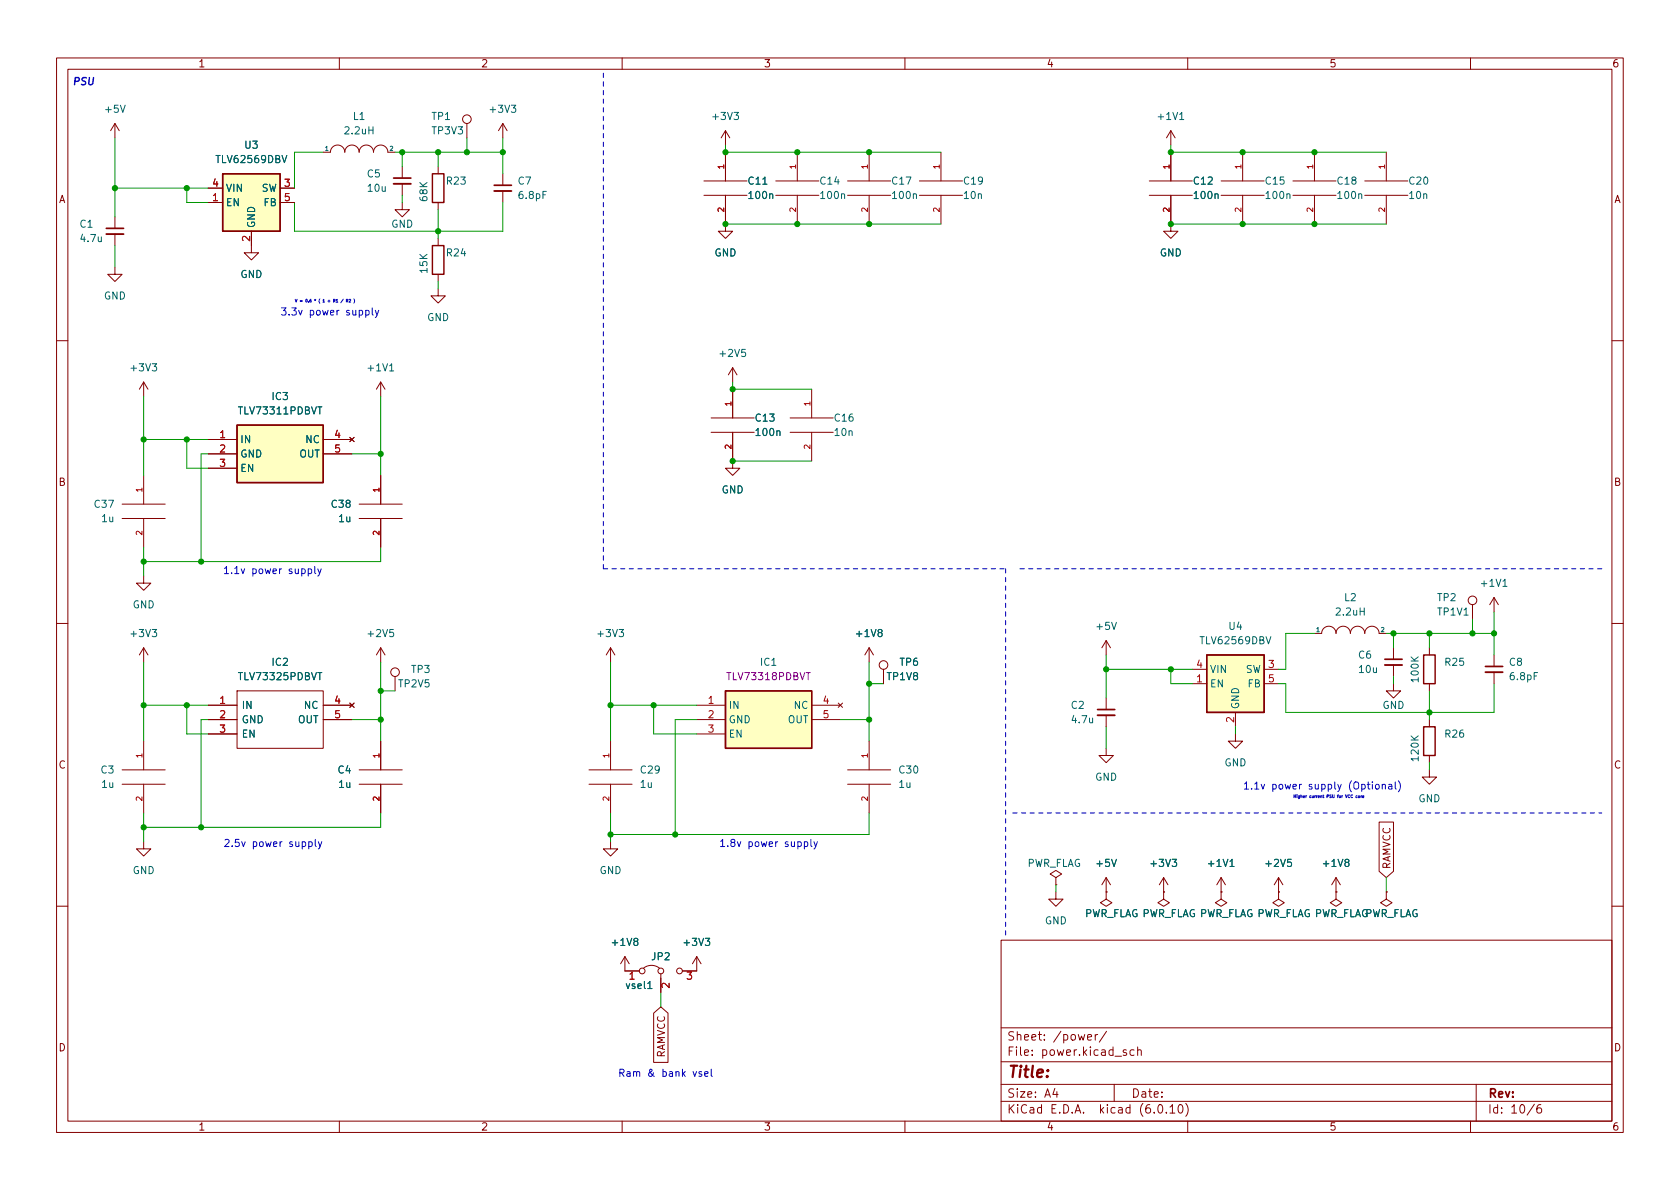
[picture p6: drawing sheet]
<svg xmlns="http://www.w3.org/2000/svg" width="297mm" height="210mm" viewBox="0 0 297 210" stroke-linecap="round" stroke-linejoin="round" font-family="sans-serif">
<g fill="none" stroke="#840000" stroke-width=".18">
<path d="M10 10.2h277v190.1h-277zM12 12.2h273v186.1h-273zM60 10.2v2M110 10.2v2M160 10.2v2M210 10.2v2M260 10.2v2M20.3 21.8v2.6M20.3 38.3v2.1M20.3 21.8l-.7 1.3M20.3 21.8l.8 1.3M36.8 35.8h2.6"/>
<path d="M36.8 33.3h2.6M49.5 35.8h2.6M49.5 33.3h2.6M57.1 26.9h1.3a1.27 1.27 0 0 1 1.3-1.3 1.27 1.27 0 0 1 1.3 1.3 1.27 1.27 0 0 1 1.2-1.3 1.27 1.27 0 0 1 1.3 1.3 1.27 1.27 0 0 1 1.3-1.3 1.27 1.27 0 0 1 1.2 1.3 1.27 1.27 0 0 1 1.3-1.3 1.27 1.27 0 0 1 1.3 1.3h1.2M71.1 35.8v1.3h1.3l-1.3 1.2-1.3-1.2h1.3M71.1 29.5v2M71.1 32.5v2M77.5 29.5v1.2M77.5 35.8v1.3M82.5 21.8v2.6M88.9 21.8l-.8 1.3M88.9 21.8v2.6"/>
<path d="M88.9 30.7v2.1M88.9 33.8v2M88.9 21.8l.8 1.3M124.5 34.5h7.6M124.5 32h7.6M128.3 34.5v6.4h1.2l-1.2 1.3-1.3-1.3h1.3M128.3 23.1v2.5M128.3 26.9v5.1M128.3 23.1l-.8 1.3M128.3 23.1l.7 1.3M137.2 34.5h7.6M137.2 32h7.6"/>
<path d="M141 26.9v5.1M141 34.5v5.1M149.9 34.5h7.6M149.9 32h7.6M153.7 26.9v5.1M153.7 34.5v5.1M162.6 34.5h7.6M162.6 32h7.6M166.4 26.9v5.1M166.4 34.5v5.1M203.2 34.5h7.6M203.2 32h7.6"/>
<path d="M207 34.5v6.4h1.3l-1.3 1.3-1.3-1.3h1.3M207 23.1v2.5M207 26.9v5.1M207 23.1l-.8 1.3M207 23.1l.8 1.3M215.9 34.5h7.6M215.9 32h7.6M219.7 26.9v5.1M219.7 34.5v5.1M228.6 34.5h7.6M228.6 32h7.6M232.4 26.9v5.1"/>
<path d="M232.4 34.5v5.1M241.3 34.5h7.6M241.3 32h7.6M245.1 26.9v5.1M245.1 34.5v5.1M20.3 47.2v1.3h1.3l-1.3 1.3-1.3-1.3h1.3M20.3 41.4v2M44.4 40.9v3.8h1.3l-1.3 1.3-1.2-1.3h1.2M77.5 51v1.3h1.2l-1.2 1.3-1.3-1.3h1.3M77.5 42.2v1.2M77.5 48.5v1.3M10 60.2h2"/>
<path d="M25.4 67.6v2.5M25.4 67.6l-.8 1.2M25.4 67.6l.8 1.2M36.8 77.7h5.1M57.1 77.7h5.1M61.8 77.3l.8 .8M62.6 77.3l-.8 .8M67.3 67.6v2.5M67.3 67.6l-.8 1.2M67.3 67.6l.8 1.2M125.7 76.4h7.6M125.7 73.9h7.6"/>
<path d="M129.5 76.4v6.4h1.3l-1.3 1.3-1.2-1.3h1.2M129.5 65v2.6M129.5 68.8v5.1M129.5 65l-.7 1.3M129.5 65l.8 1.3M139.7 76.4h7.6M139.7 73.9h7.6M143.5 68.8v5.1M143.5 76.4v5.1M285 60.2h2M21.6 91.7h7.6M21.6 89.1h7.6"/>
<path d="M25.4 84.1v5M25.4 91.7v5.1M36.8 80.3h5.1M36.8 82.8h5.1M57.1 80.3h5.1M63.5 91.7h7.6M63.5 89.1h7.6M67.3 84.1v5M67.3 91.7v5.1M10 110.2h2M25.4 101.8v1.3h1.3l-1.3 1.3-1.3-1.3h1.3M25.4 114.5v2.6"/>
<path d="M25.4 114.5l-.8 1.3M25.4 114.5l.8 1.3M67.3 114.5v2.6M67.3 114.5l-.8 1.3M67.3 114.5l.8 1.3M69.8 119.6v2.6M107.9 114.5l-.7 1.3M107.9 114.5v2.6M107.9 114.5l.8 1.3M153.7 114.5v2.6M153.7 114.5l-.8 1.3M153.7 114.5l.7 1.3"/>
<path d="M156.2 118.4v2.5M195.6 113.3v2.5M195.6 113.3l-.8 1.2M195.6 113.3l.7 1.2M210.8 118.4h2.6M223.5 118.4h2.6M232.4 112h1.3a1.27 1.27 0 0 1 1.2-1.3 1.27 1.27 0 0 1 1.3 1.3 1.27 1.27 0 0 1 1.3-1.3 1.27 1.27 0 0 1 1.3 1.3 1.27 1.27 0 0 1 1.2-1.3 1.27 1.27 0 0 1 1.3 1.3 1.27 1.27 0 0 1 1.3-1.3 1.27 1.27 0 0 1 1.2 1.3h1.3M246.4 114.5v2.1M246.4 117.6v2M252.7 114.5v1.3M260.3 106.9v2.6M264.2 105.7l-.8 1.2"/>
<path d="M264.2 105.7v2.5M264.2 115.8v2.1M264.2 118.9v2M264.2 105.7l.7 1.2M285 110.2h2M21.6 138.7h7.6M21.6 136.1h7.6M25.4 131.1v5M25.4 138.7v5.1M36.8 124.7h5.1M36.8 127.2h5.1M36.8 129.8h5.1"/>
<path d="M41.9 122.2h15.2v10.1h-15.2zM57.1 124.7h5.1M57.1 127.2h5.1M61.8 124.3l.8 .8M62.6 124.3l-.8 .8M63.5 138.7h7.6M63.5 136.1h7.6M67.3 131.1v5M67.3 138.7v5.1M104.1 138.7h7.7M104.1 136.1h7.7M107.9 131.1v5"/>
<path d="M107.9 138.7v5.1M123.2 124.7h5.1M123.2 127.2h5.1M123.2 129.8h5.1M143.5 124.7h5.1M143.5 127.2h5.1M148.2 124.3l.8 .8M149 124.3l-.8 .8M149.9 138.7h7.6M149.9 136.1h7.6M153.7 131.1v5M153.7 138.7v5.1"/>
<path d="M195.6 132.3v1.3h1.2l-1.2 1.3-1.3-1.3h1.3M195.6 123.4v2.1M195.6 126.5v2M210.8 120.9h2.6M218.4 129.8v1.3h1.3l-1.3 1.2-1.2-1.2h1.2M218.4 126v2.5M223.5 120.9h2.6M246.4 120.9v1.3h1.2l-1.2 1.2-1.3-1.2h1.3M252.7 136.1v1.3h1.3l-1.3 1.3-1.2-1.3h1.2M252.7 120.9v1.3M252.7 127.2v1.3M252.7 133.6v1.3"/>
<path d="M25.4 148.8v1.3h1.3l-1.3 1.3-1.3-1.3h1.3M107.9 148.8v1.3h1.3l-1.3 1.3-1.2-1.3h1.2M186.7 157.7v1.3h1.3l-1.3 1.3-1.3-1.3h1.3M186.7 155.2l1-.6-1-.7-1 .7 1 .6v1.3M186.7 156.5h.1M195.6 157.7v1.3l1 .6-1 .7-1-.7 1-.6M195.6 157.7h.1M195.6 155.2v2.5M195.6 155.2l-.8 1.3M195.6 155.2l.7 1.3M205.7 157.7v1.3l1.1 .6-1.1 .7-1-.7 1-.6M205.7 157.7h.1"/>
<path d="M205.7 155.2l-.7 1.3M205.7 155.2v2.5M205.7 155.2l.8 1.3M215.9 157.7v1.3l1 .6-1 .7-1-.7 1-.6M215.9 157.7h.1M215.9 155.2l-.8 1.3M215.9 155.2v2.5M215.9 155.2l.8 1.3M226.1 157.7v1.3l1 .6-1 .7-1.1-.7 1.1-.6M226.1 157.7h.1M226.1 155.2l-.8 1.3M226.1 155.2v2.5"/>
<path d="M226.1 155.2l.7 1.3M236.2 157.7v1.3l1 .6-1 .7-1-.7 1-.6M236.2 157.7h.1M236.2 155.2l-.7 1.3M236.2 155.2v2.5M236.2 155.2l.8 1.3M243.8 145.4h2.6v8.7l-1.3 1.1-1.3-1.1zM245.1 157.7v1.3l1 .6-1 .7-1-.7 1-.6M245.1 157.7h.1M10 160.2h2M110.5 169.2v2.5h2.5M110.5 169.2l-.8 1.2"/>
<path d="M110.5 169.2l.8 1.2M113.8 171.2a2.26 2.26 0 0 1 2.8 0M115.6 179.2l1.2-1.2 1.3 1.2v8.7h-2.5zM116.8 172.2v3.3M123.2 169.2v2.5h-2.6M123.2 169.2l-.8 1.2M123.2 169.2l.8 1.2M177 166.3h108v32h-108zM285 160.2h2M60 198.3v2M110 198.3v2M160 198.3v2"/>
<path d="M177 194.8h108M177 191.8h108M177 187.8h108M177 181.8h108M186.5 192.5l-.4 1h1M186.9 193v1M192.3 183.4l.7-.1-.1-.3-.4-.1-.2 .2 .1 .8h.5M193.6 182.9v1M194.1 182.9l-.3 .1-.2 .2M195.6 182.4l-1.2 1.9M197 191.8v3M199.1 185.7l-.3-.1-.2 .2v.3l.5 .1v.4h-.5"/>
<path d="M200.5 185.7l-.4-.1-.3 .3v.4l.1 .3h.6M201.1 185.8l.3-.2 .3 .1 .1 .9M201.1 185.1v1.5M204.9 195.4l.2-.1a.81 .81 0 0 1 .6 .7 .81 .81 0 0 1-.3 .8h-.2a.81 .81 0 0 1-.6-.6 .81 .81 0 0 1 .3-.8zM206.2 196.7v.1M206.9 195.8l.4-.5v1.5M206.9 196.8h.8M208.5 195.4l.1-.1a.81 .81 0 0 1 .6 .7 .81 .81 0 0 1-.3 .8h-.1a.81 .81 0 0 1-.6-.6 .81 .81 0 0 1 .3-.8zM209.6 195.1a1.72 1.72 0 0 1 0 2.3M210 198.3v2M260 198.3v2M261 191.8v6.5"/>
<path d="M271.3 195.3l-1.3 1.9M272.4 195.3a.59 .59 0 0 0-.7 .7v.5l.2 .3h.4l.2-.1 .1-.5-.2-.2-.4-.1-.3 .3"/>
<circle cx="82.5" cy="21.1" r=".76"/>
<circle cx="69.8" cy="118.9" r=".76"/>
<circle cx="156.2" cy="117.6" r=".76"/>
<circle cx="260.4" cy="106.2" r=".76"/>
<circle cx="113.5" cy="171.7" r=".51"/>
<circle cx="116.8" cy="171.7" r=".51"/>
<circle cx="120.1" cy="171.7" r=".51"/>
</g>
<path d="M69.6 32.5h3M87.4 33.8h3M18.8 41.4h3M244.9 117.6h3M262.6 118.9h3.1M194.1 126.5h3" fill="none" stroke="#840000" stroke-width=".33"/>
<path d="M69.6 31.5h3M87.4 32.8h3M18.8 40.4h3M244.9 116.6h3M262.6 117.9h3.1M194.1 125.5h3" fill="none" stroke="#840000" stroke-width=".3"/>
<path d="M114.5 174.8h.8" fill="none" stroke="#006464" stroke-width=".18"/>
<path d="M39.4 30.7h10.1v10.2h-10.1zM76.5 30.7h2v5.1h-2zM76.5 43.4h2v5.1h-2zM41.9 75.2h15.2v10.1h-15.2zM213.4 115.8h10.1v10.2h-10.1zM251.7 115.8h2v5.1h-2zM128.3 122.2h15.2v10.1h-15.2zM251.7 128.5h2v5.1h-2z" fill="none" stroke="#840000" stroke-width=".25"/>
<g fill="#ffffc2" stroke="#ffffc2" stroke-width=".18">
<path d="M39.4 30.7h10.1v10.2h-10.1z"/>
<path d="M213.4 115.8h10.1v10.2h-10.1z"/>
<path d="M41.9 75.2h15.2v10.1h-15.2z"/>
<path d="M128.3 122.2h15.2v10.1h-15.2z"/>
</g>
<g fill="none" stroke="#0000c2" stroke-width=".18">
<path d="M59.5 53.1l.1-.2v.5M59.5 53.4h.2M60.7 52.9l-.4 .6M61.2 53.2h.3v-.2l-.3-.1v.5M61.4 53.2l.1 .2M61.7 53l.2-.1 .1 .2-.3 .3h.3M62.6 52.9l.1 .3-.1 .4M64.7 54.9h.3l.3 .2-.2 .6h-.4M64.7 54.9v1.2M65.8 54.4v1.1l.2 .2M66.4 54.9l.3 .8M67 54.9l-.5 1.1-.1 .1"/>
<path d="M54.5 100.7l.4-.1 .2 .2-.1 .6h-.5M54.5 100.6v1.3M55.7 100.2v1.1l.1 .1M56.2 100.6l.3 .8M56.8 100.6l-.4 1.1-.2 .2M243.3 138.8l.3-.1 .3 .2v.4l-.3 .2h-.3l-.1-.2zM244.4 138.8l.2-.1 .3 .1v.7M244.4 138.7v.8M245.5 138.8h.5l.1 .7M246.1 139l-.4 .1-.2 .1 .2 .3h.4M246.7 138.3v1.1l.2 .1M247.2 138.1a1.46 1.46 0 0 1 0 1.9"/>
<path d="M39.8 148.5l.5-.1 .2 .4-.8 .9h.8M41 149.6v.1M56.9 148.9l-.4 1.1-.2 .1M127.4 148.8l.4-.4v1.3M127.4 149.7h.7M128.7 149.6v.1M144.5 148.9l-.4 1.1-.2 .1M239.2 140.6a.22 .22 0 0 0-.4 .2 .22 .22 0 0 0 .4 .2M240 140.7l-.3 .1 .1 .2h.2M240.2 140.7l.2 .1-.1 .3-.1-.1zM240.6 140.7v.4M240.8 140.7l-.2 .1"/>
<path d="M240.9 140.9l.3-.1-.1-.1-.2 .1v.2h.2M122.5 189.5l.3 .8 .3-.8M124.1 189.6l-.3-.1-.2 .2v.2l.5 .1v.3h-.5M124.6 189.9l.6-.1-.1-.2-.3-.1-.2 .2 .1 .6h.4M125.7 189.1v1.1l.2 .1"/>
</g>
<path d="M106.7 12.9v87.7M106.7 100.6h71.1M177.8 100.6v64.7M180.3 100.6h102.9M179.1 143.8h104.1" fill="none" stroke="#0000c2" stroke-width=".18" stroke-dasharray=".8 .8"/>
<g fill="none" stroke="#009600" stroke-width=".18">
<path d="M20.3 33.3h16.5M20.3 24.4v13.9M33 33.3v2.5h3.8M52.1 35.8v5.1h36.8v-5.1M57.1 26.9h-5v6.4M69.8 26.9h19.1M71.1 26.9v2.6M71.1 34.5v1.3M77.5 26.9v2.6M77.5 37.1v5.1M82.5 24.4v2.5M88.9 24.4v6.3"/>
<path d="M128.3 25.6v1.3h38.1M128.3 39.6h38.1M207 25.6v1.3h38.1M207 39.6h38.1M20.3 43.4v3.8M77.5 49.8v1.2M25.4 70.1v14M25.4 77.7h11.4M33 77.7v5.1h3.8M67.3 70.1v14M129.5 67.6v1.2h14M25.4 96.8v5"/>
<path d="M36.8 80.3h-1.2v19M62.2 80.3h5.1M67.3 96.8v2.5h-41.9M129.5 81.5h14M25.4 117.1v14M67.3 117.1v14M107.9 117.1v14M153.7 117.1v14M195.6 118.4h15.2M195.6 115.8v7.6M207 118.4v2.5h3.8M232.4 112h-5.1v6.4h-1.2"/>
<path d="M245.1 112h19.1M246.4 112v2.5M246.4 119.6v1.3M252.7 112v2.5M260.3 109.5v2.5M264.2 108.2v7.6M25.4 124.7h11.4M33 124.7v5.1h3.8M36.8 127.2h-1.2v19.1M62.2 127.2h5.1M67.3 122.2h2.5M107.9 124.7h15.3"/>
<path d="M115.6 124.7v5.1h7.6M123.2 127.2h-3.8v20.4M148.6 127.2h5.1M153.7 120.9h2.5M195.6 128.5v3.8M218.4 128.5v1.3M226.1 120.9h1.2v5.1h36.9v-5.1M252.7 122.2v5M252.7 134.9v1.2M25.4 143.8v5M67.3 143.8v2.5h-41.9M107.9 143.8v5"/>
<path d="M153.7 143.8v3.8h-45.8M186.7 156.5v1.2M245.1 155.2v2.5M116.8 175.5v2.5"/>
</g>
<g fill="#009600" stroke="#009600" stroke-width=".18">
<circle cx="115.6" cy="124.7" r=".46"/>
<circle cx="107.9" cy="147.6" r=".46"/>
<circle cx="119.4" cy="147.6" r=".46"/>
<circle cx="67.3" cy="122.2" r=".46"/>
<circle cx="82.5" cy="26.9" r=".46"/>
<circle cx="88.9" cy="26.9" r=".46"/>
<circle cx="71.1" cy="26.9" r=".46"/>
<circle cx="77.5" cy="26.9" r=".46"/>
<circle cx="77.5" cy="40.9" r=".46"/>
<circle cx="25.4" cy="99.3" r=".46"/>
<circle cx="35.6" cy="99.3" r=".46"/>
<circle cx="33" cy="33.3" r=".46"/>
<circle cx="33" cy="77.7" r=".46"/>
<circle cx="20.3" cy="33.3" r=".46"/>
<circle cx="25.4" cy="77.7" r=".46"/>
<circle cx="67.3" cy="80.3" r=".46"/>
<circle cx="25.4" cy="124.7" r=".46"/>
<circle cx="33" cy="124.7" r=".46"/>
<circle cx="35.6" cy="146.3" r=".46"/>
<circle cx="25.4" cy="146.3" r=".46"/>
<circle cx="67.3" cy="127.2" r=".46"/>
<circle cx="252.7" cy="126" r=".46"/>
<circle cx="129.5" cy="81.5" r=".46"/>
<circle cx="141" cy="26.9" r=".46"/>
<circle cx="128.3" cy="39.6" r=".46"/>
<circle cx="141" cy="39.6" r=".46"/>
<circle cx="128.3" cy="26.9" r=".46"/>
<circle cx="129.5" cy="68.8" r=".46"/>
<circle cx="107.9" cy="124.7" r=".46"/>
<circle cx="153.7" cy="127.2" r=".46"/>
<circle cx="153.7" cy="120.9" r=".46"/>
<circle cx="207" cy="118.4" r=".46"/>
<circle cx="195.6" cy="118.4" r=".46"/>
<circle cx="246.4" cy="112" r=".46"/>
<circle cx="264.2" cy="112" r=".46"/>
<circle cx="260.3" cy="112" r=".46"/>
<circle cx="252.7" cy="112" r=".46"/>
<circle cx="219.7" cy="26.9" r=".46"/>
<circle cx="207" cy="26.9" r=".46"/>
<circle cx="232.4" cy="39.6" r=".46"/>
<circle cx="232.4" cy="26.9" r=".46"/>
<circle cx="219.7" cy="39.6" r=".46"/>
<circle cx="207" cy="39.6" r=".46"/>
<circle cx="153.7" cy="26.9" r=".46"/>
<circle cx="153.7" cy="39.6" r=".46"/>
</g>
<text font-size="2.8" fill="#840000" x="178" y="190.6">Title:</text>
<g font-size="2.1" fill="#840000">
<text x="178" y="184">Sheet: /power/</text>
<text x="178" y="186.7">File: power.kicad_sch</text>
<text x="178" y="196.9">KiCad E.D.A. kicad (6.0.10)</text>
<text x="178" y="194.1">Size: A4</text>
<text x="200" y="194.1">Date:</text>
<text x="263" y="194.1">Rev:</text>
<text x="263" y="196.9">Id: 10/6</text>
</g>
<g font-size="1.8" fill="#840000">
<text x="35" y="11.9">1</text>
<text x="85" y="11.9">2</text>
<text x="135" y="11.9">3</text>
<text x="185" y="11.9">4</text>
<text x="235" y="11.9">5</text>
<text x="285" y="11.9">6</text>
<text x="10.3" y="35.9">A</text>
<text x="285.3" y="35.9">A</text>
<text x="10.3" y="85.9">B</text>
<text x="285.3" y="85.9">B</text>
<text x="10.3" y="135.9">C</text>
<text x="285.3" y="135.9">C</text>
<text x="245.8" y="153.8" transform="rotate(-90 245.8 153.8)">RAMVCC</text>
<text x="10.3" y="185.9">D</text>
<text x="285.3" y="185.9">D</text>
<text x="117.6" y="187.2" transform="rotate(-90 117.6 187.2)">RAMVCC</text>
<text x="35" y="199.9">1</text>
<text x="85" y="199.9">2</text>
<text x="135" y="199.9">3</text>
<text x="185" y="199.9">4</text>
<text x="235" y="199.9">5</text>
<text x="285" y="199.9">6</text>
</g>
<g font-size="1.8" fill="#0000c2">
<text x="12.7" y="15">PSU</text>
<text x="49.5" y="55.8">3.3v power supply</text>
<text x="39.4" y="101.5">1.1v power supply</text>
<text x="219.7" y="139.6">1.1v power supply (Optional)</text>
<text x="41.8" y="149.8">2.5v power supply</text>
<text x="129.4" y="149.8">1.8v power supply</text>
<text x="109.2" y="190.4">Ram &amp; bank vsel</text>
</g>
<g font-size="1.8" fill="#006464">
<text x="18.7" y="19.9">+5V</text>
<text x="61.1" y="23.7">2.2uH</text>
<text x="62.5" y="21.2">L1</text>
<text x="76.4" y="21.2">TP1</text>
<text x="76.4" y="23.7">TP3V3</text>
<text x="86.8" y="19.9">+3V3</text>
<text x="126.2" y="21.2">+3V3</text>
<text x="204.9" y="21.2">+1V1</text>
<text x="38.5" y="28.8">TLV62569DBV</text>
<text x="43.3" y="26.3">U3</text>
<text x="39.9" y="33.9">VIN</text>
<text x="46.2" y="33.9">SW</text>
<text x="65" y="31.4">C5</text>
<text x="65.1" y="33.9">10u</text>
<text x="75.6" y="35.5" transform="rotate(-90 75.6 35.5)">68K</text>
<text x="79" y="32.6">R23</text>
<text x="91.6" y="32.6">C7</text>
<text x="91.8" y="35.2">6.8pF</text>
<text x="132.4" y="32.6">C11</text>
<text x="132.5" y="35.2">100n</text>
<text x="145.1" y="32.6">C14</text>
<text x="145.2" y="35.2">100n</text>
<text x="157.8" y="32.6">C17</text>
<text x="157.9" y="35.2">100n</text>
<text x="170.5" y="32.6">C19</text>
<text x="170.5" y="35.2">10n</text>
<text x="211.1" y="32.6">C12</text>
<text x="211.3" y="35.2">100n</text>
<text x="223.8" y="32.6">C15</text>
<text x="224" y="35.2">100n</text>
<text x="236.5" y="32.6">C18</text>
<text x="236.7" y="35.2">100n</text>
<text x="249.2" y="32.6">C20</text>
<text x="249.3" y="35.2">10n</text>
<text x="14.2" y="40.3">C1</text>
<text x="39.9" y="36.4">EN</text>
<text x="45.1" y="40.4" transform="rotate(-90 45.1 40.4)">GND</text>
<text x="46.7" y="36.4">FB</text>
<text x="69.2" y="40.3">GND</text>
<text x="14.4" y="42.8">4.7u</text>
<text x="79" y="45.3">R24</text>
<text x="126.3" y="45.3">GND</text>
<text x="205" y="45.3">GND</text>
<text x="18.4" y="53">GND</text>
<text x="42.5" y="49.1">GND</text>
<text x="75.6" y="48.2" transform="rotate(-90 75.6 48.2)">15K</text>
<text x="75.5" y="56.8">GND</text>
<text x="23.3" y="65.7">+3V3</text>
<text x="65.2" y="65.7">+1V1</text>
<text x="127.5" y="63.1">+2V5</text>
<text x="48.2" y="70.7">IC3</text>
<text x="42.4" y="73.3">TLV73311PDBVT</text>
<text x="133.7" y="74.5">C13</text>
<text x="133.8" y="77.1">100n</text>
<text x="147.6" y="74.5">C16</text>
<text x="147.7" y="77.1">10n</text>
<text x="42.4" y="78.4">IN</text>
<text x="42.4" y="80.9">GND</text>
<text x="42.4" y="83.4">EN</text>
<text x="52.9" y="80.9">OUT</text>
<text x="54.1" y="78.4">NC</text>
<text x="16.8" y="89.8">C37</text>
<text x="58.7" y="89.8">C38</text>
<text x="127.6" y="87.2">GND</text>
<text x="18" y="92.3">1u</text>
<text x="59.9" y="92.3">1u</text>
<text x="23.4" y="107.6">GND</text>
<text x="237.7" y="106.3">L2</text>
<text x="254.2" y="106.3">TP2</text>
<text x="262.1" y="103.8">+1V1</text>
<text x="23.3" y="112.6">+3V3</text>
<text x="65.2" y="112.6">+2V5</text>
<text x="105.9" y="112.6">+3V3</text>
<text x="151.6" y="112.6">+1V8</text>
<text x="194" y="111.4">+5V</text>
<text x="212.4" y="113.9">TLV62569DBV</text>
<text x="217.3" y="111.4">U4</text>
<text x="236.4" y="108.8">2.2uH</text>
<text x="254.2" y="108.8">TP1V1</text>
<text x="48.2" y="117.7">IC2</text>
<text x="72.8" y="119">TP3</text>
<text x="134.5" y="117.7">IC1</text>
<text x="159.1" y="117.7">TP6</text>
<text x="213.9" y="119">VIN</text>
<text x="220.2" y="119">SW</text>
<text x="240.2" y="116.5">C6</text>
<text x="240.4" y="119">10u</text>
<text x="255.6" y="117.7">R25</text>
<text x="266.9" y="117.7">C8</text>
<text x="42.4" y="120.3">TLV73325PDBVT</text>
<text x="42.7" y="125.3">IN</text>
<text x="53.8" y="125.3">NC</text>
<text x="70.5" y="121.5">TP2V5</text>
<text x="128.8" y="125.3">IN</text>
<text x="140.4" y="125.3">NC</text>
<text x="156.9" y="120.3">TP1V8</text>
<text x="189.4" y="125.3">C2</text>
<text x="213.9" y="121.5">EN</text>
<text x="219.1" y="125.5" transform="rotate(-90 219.1 125.5)">GND</text>
<text x="220.7" y="121.5">FB</text>
<text x="244.4" y="125.3">GND</text>
<text x="250.8" y="120.5" transform="rotate(-90 250.8 120.5)">100K</text>
<text x="267.1" y="120.3">6.8pF</text>
<text x="42.7" y="127.9">GND</text>
<text x="42.7" y="130.4">EN</text>
<text x="52.7" y="127.9">OUT</text>
<text x="128.8" y="127.9">GND</text>
<text x="128.8" y="130.4">EN</text>
<text x="139.3" y="127.9">OUT</text>
<text x="189.6" y="127.9">4.7u</text>
<text x="255.6" y="130.4">R26</text>
<text x="17.9" y="136.8">C3</text>
<text x="59.8" y="136.8">C4</text>
<text x="113.3" y="136.8">C29</text>
<text x="159.1" y="136.8">C30</text>
<text x="216.5" y="135.5">GND</text>
<text x="250.8" y="134.5" transform="rotate(-90 250.8 134.5)">120K</text>
<text x="18" y="139.3">1u</text>
<text x="59.9" y="139.3">1u</text>
<text x="113.3" y="139.3">1u</text>
<text x="159" y="139.3">1u</text>
<text x="193.6" y="138">GND</text>
<text x="250.8" y="141.9">GND</text>
<text x="23.4" y="154.6">GND</text>
<text x="106" y="154.6">GND</text>
<text x="181.4" y="153.3">PWR_FLAG</text>
<text x="194" y="153.3">+5V</text>
<text x="203.7" y="153.3">+3V3</text>
<text x="213.8" y="153.3">+1V1</text>
<text x="224" y="153.3">+2V5</text>
<text x="234.1" y="153.3">+1V8</text>
<text x="108.4" y="167.3">+1V8</text>
<text x="121.1" y="167.3">+3V3</text>
<text x="184.7" y="163.4">GND</text>
<text x="191.6" y="162.2">PWR_FLAG PWR_FLAG PWR_FLAG PWR_FLAG PWR_FLAG</text>
<text x="241.1" y="162.2">PWR_FLAG</text>
<text x="115.3" y="169.8">JP2</text>
<text x="110.8" y="174.9">vsel1</text>
</g>
<g font-size="1.8" fill="#a90000">
<text x="37.6" y="35.6">1</text>
<text x="37.6" y="33">4</text>
<text x="50.3" y="33">3</text>
<text x="50.3" y="35.6">5</text>
<text x="44.2" y="42.7" transform="rotate(-90 44.2 42.7)">2</text>
<text x="38.9" y="77.5">1</text>
<text x="59.2" y="77.5">4</text>
<text x="38.9" y="80">2</text>
<text x="38.9" y="82.5">3</text>
<text x="59.2" y="80">5</text>
<text x="211.6" y="118.1">4</text>
<text x="224.3" y="118.1">3</text>
<text x="38.9" y="124.5">1</text>
<text x="59.2" y="124.5">4</text>
<text x="125.2" y="124.5">1</text>
<text x="145.6" y="124.5">4</text>
<text x="211.6" y="120.6">1</text>
<text x="224.3" y="120.6">5</text>
<text x="38.9" y="127">2</text>
<text x="38.9" y="129.5">3</text>
<text x="59.2" y="127">5</text>
<text x="125.2" y="127">2</text>
<text x="125.2" y="129.5">3</text>
<text x="145.6" y="127">5</text>
<text x="218.2" y="127.7" transform="rotate(-90 218.2 127.7)">2</text>
<text x="111.3" y="173.2">1</text>
<text x="121.4" y="173.2">3</text>
<text x="118.4" y="174.7" transform="rotate(-90 118.4 174.7)">2</text>
</g>
<text font-size="1.8" fill="#840084" x="128.8" y="120.3">TLV73318PDBVT</text>
<g font-size="1.4" fill="#a90000">
<text x="128" y="29.9" transform="rotate(-90 128 29.9)">1</text>
<text x="140.7" y="29.9" transform="rotate(-90 140.7 29.9)">1</text>
<text x="153.4" y="29.9" transform="rotate(-90 153.4 29.9)">1</text>
<text x="166.1" y="29.9" transform="rotate(-90 166.1 29.9)">1</text>
<text x="206.8" y="29.9" transform="rotate(-90 206.8 29.9)">1</text>
<text x="219.5" y="29.9" transform="rotate(-90 219.5 29.9)">1</text>
<text x="232.2" y="29.9" transform="rotate(-90 232.2 29.9)">1</text>
<text x="244.9" y="29.9" transform="rotate(-90 244.9 29.9)">1</text>
<text x="128" y="37.5" transform="rotate(-90 128 37.5)">2</text>
<text x="140.7" y="37.5" transform="rotate(-90 140.7 37.5)">2</text>
<text x="153.4" y="37.5" transform="rotate(-90 153.4 37.5)">2</text>
<text x="166.1" y="37.5" transform="rotate(-90 166.1 37.5)">2</text>
<text x="206.8" y="37.5" transform="rotate(-90 206.8 37.5)">2</text>
<text x="219.5" y="37.5" transform="rotate(-90 219.5 37.5)">2</text>
<text x="232.2" y="37.5" transform="rotate(-90 232.2 37.5)">2</text>
<text x="244.9" y="37.5" transform="rotate(-90 244.9 37.5)">2</text>
<text x="129.3" y="71.8" transform="rotate(-90 129.3 71.8)">1</text>
<text x="143.3" y="71.8" transform="rotate(-90 143.3 71.8)">1</text>
<text x="129.3" y="79.4" transform="rotate(-90 129.3 79.4)">2</text>
<text x="143.3" y="79.4" transform="rotate(-90 143.3 79.4)">2</text>
<text x="25.1" y="87" transform="rotate(-90 25.1 87)">1</text>
<text x="67.1" y="87" transform="rotate(-90 67.1 87)">1</text>
<text x="25.1" y="94.6" transform="rotate(-90 25.1 94.6)">2</text>
<text x="67.1" y="94.6" transform="rotate(-90 67.1 94.6)">2</text>
<text x="25.1" y="134" transform="rotate(-90 25.1 134)">1</text>
<text x="67.1" y="134" transform="rotate(-90 67.1 134)">1</text>
<text x="107.7" y="134" transform="rotate(-90 107.7 134)">1</text>
<text x="153.4" y="134" transform="rotate(-90 153.4 134)">1</text>
<text x="25.1" y="141.6" transform="rotate(-90 25.1 141.6)">2</text>
<text x="67.1" y="141.6" transform="rotate(-90 67.1 141.6)">2</text>
<text x="107.7" y="141.6" transform="rotate(-90 107.7 141.6)">2</text>
<text x="153.4" y="141.6" transform="rotate(-90 153.4 141.6)">2</text>
</g>
<g font-size="1.1" fill="#006464">
<text x="57.5" y="26.7">1</text>
<text x="68.9" y="26.7">2</text>
<text x="232.8" y="111.8">1</text>
<text x="244.2" y="111.8">2</text>
</g>
<g font-size=".7" fill="#0000c2">
<text x="52.1" y="53.5">V = 0.6 * ( 1 + R1 / R2 )</text>
<text x="228.6" y="141.1">Higher current PSU for VCC core</text>
</g>
</svg>
